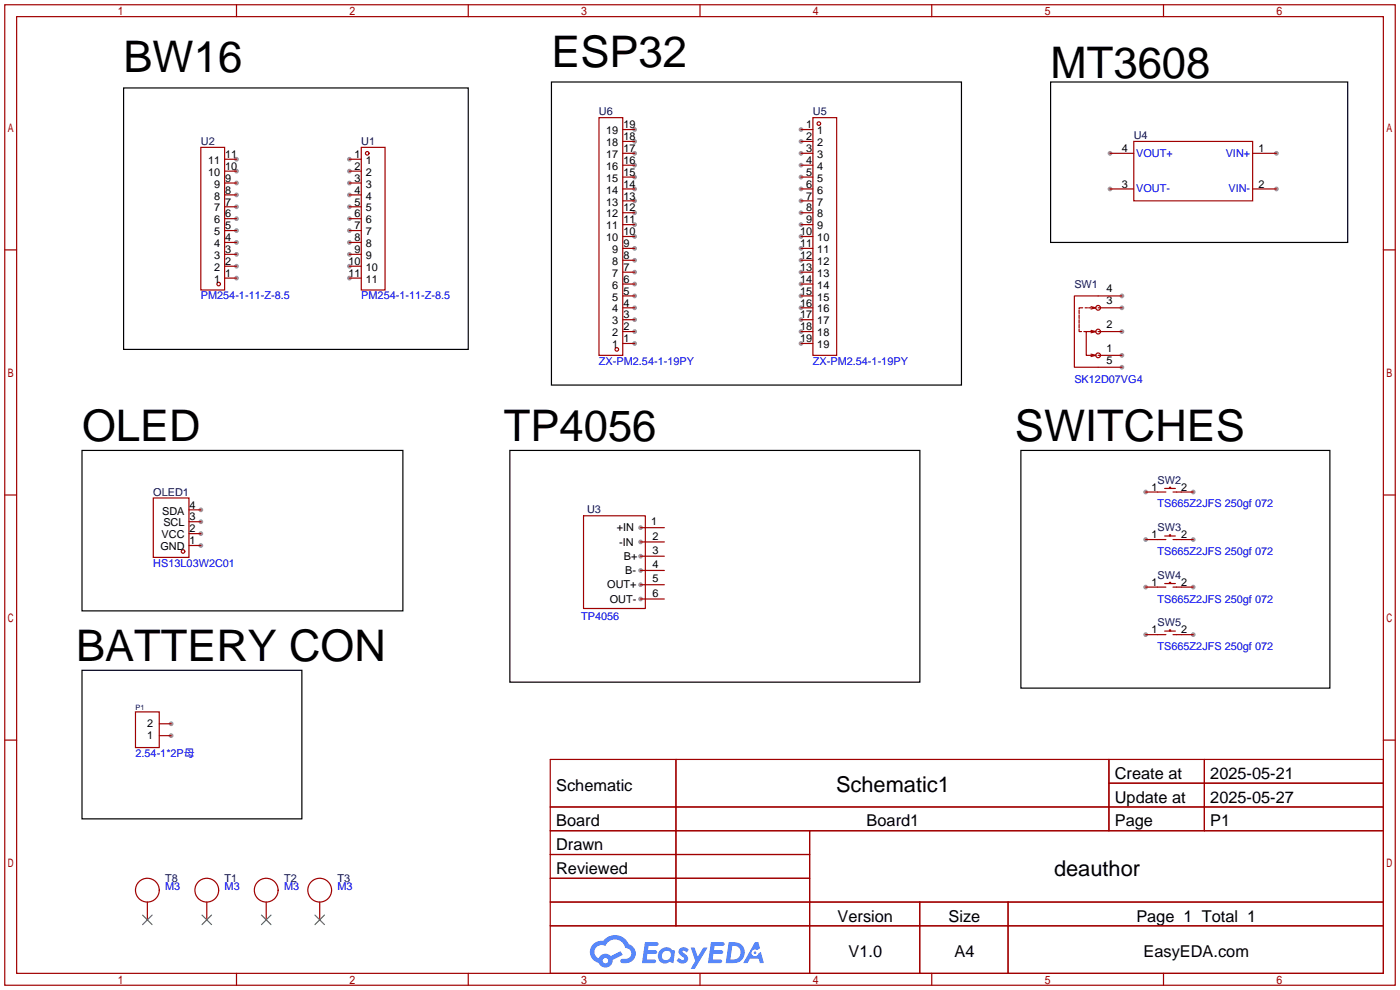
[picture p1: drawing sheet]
<svg xmlns="http://www.w3.org/2000/svg" width="299mm" height="212mm" viewBox="0 0 299 212" stroke-linecap="round" stroke-linejoin="round" font-family="sans-serif">
<g fill="#999">
<circle cx="42.9" cy="116.6" r=".51"/>
<circle cx="42.9" cy="114" r=".51"/>
<circle cx="42.9" cy="111.5" r=".51"/>
<circle cx="42.9" cy="109" r=".51"/>
<circle cx="136.9" cy="112.8" r=".51"/>
<circle cx="136.9" cy="115.8" r=".51"/>
<circle cx="136.9" cy="118.9" r=".51"/>
<circle cx="136.9" cy="121.9" r=".51"/>
<circle cx="136.9" cy="125" r=".51"/>
<circle cx="136.9" cy="128" r=".51"/>
<circle cx="272.8" cy="32.8" r=".51"/>
<circle cx="272.8" cy="40.4" r=".51"/>
<circle cx="237.2" cy="40.4" r=".51"/>
<circle cx="237.2" cy="32.8" r=".51"/>
<circle cx="36.6" cy="157.2" r=".51"/>
<circle cx="36.6" cy="154.7" r=".51"/>
<circle cx="239.8" cy="75.9" r=".51"/>
<circle cx="239.8" cy="70.9" r=".51"/>
<circle cx="239.8" cy="65.8" r=".51"/>
<circle cx="239.8" cy="63.2" r=".51"/>
<circle cx="239.8" cy="78.5" r=".51"/>
<circle cx="255" cy="105.2" r=".51"/>
<circle cx="244.9" cy="105.2" r=".51"/>
<circle cx="255" cy="115.3" r=".51"/>
<circle cx="244.9" cy="115.3" r=".51"/>
<circle cx="255" cy="125.5" r=".51"/>
<circle cx="244.9" cy="125.5" r=".51"/>
<circle cx="255" cy="135.6" r=".51"/>
<circle cx="244.9" cy="135.6" r=".51"/>
<circle cx="171.2" cy="27.7" r=".51"/>
<circle cx="171.2" cy="30.2" r=".51"/>
<circle cx="171.2" cy="32.8" r=".51"/>
<circle cx="171.2" cy="35.3" r=".51"/>
<circle cx="171.2" cy="37.8" r=".51"/>
<circle cx="171.2" cy="40.4" r=".51"/>
<circle cx="171.2" cy="42.9" r=".51"/>
<circle cx="171.2" cy="45.5" r=".51"/>
<circle cx="171.2" cy="48" r=".51"/>
<circle cx="171.2" cy="50.5" r=".51"/>
<circle cx="171.2" cy="53.1" r=".51"/>
<circle cx="171.2" cy="55.6" r=".51"/>
<circle cx="171.2" cy="58.2" r=".51"/>
<circle cx="171.2" cy="60.7" r=".51"/>
<circle cx="171.2" cy="63.2" r=".51"/>
<circle cx="171.2" cy="65.8" r=".51"/>
<circle cx="171.2" cy="68.3" r=".51"/>
<circle cx="171.2" cy="70.9" r=".51"/>
<circle cx="171.2" cy="73.4" r=".51"/>
<circle cx="135.6" cy="73.4" r=".51"/>
<circle cx="135.6" cy="70.9" r=".51"/>
<circle cx="135.6" cy="68.3" r=".51"/>
<circle cx="135.6" cy="65.8" r=".51"/>
<circle cx="135.6" cy="63.2" r=".51"/>
<circle cx="135.6" cy="60.7" r=".51"/>
<circle cx="135.6" cy="58.2" r=".51"/>
<circle cx="135.6" cy="55.6" r=".51"/>
<circle cx="135.6" cy="53.1" r=".51"/>
<circle cx="135.6" cy="50.5" r=".51"/>
<circle cx="135.6" cy="48" r=".51"/>
<circle cx="135.6" cy="45.5" r=".51"/>
<circle cx="135.6" cy="42.9" r=".51"/>
<circle cx="135.6" cy="40.4" r=".51"/>
<circle cx="135.6" cy="37.8" r=".51"/>
<circle cx="135.6" cy="35.3" r=".51"/>
<circle cx="135.6" cy="32.8" r=".51"/>
<circle cx="135.6" cy="30.2" r=".51"/>
<circle cx="135.6" cy="27.7" r=".51"/>
<circle cx="74.7" cy="34" r=".51"/>
<circle cx="74.7" cy="36.6" r=".51"/>
<circle cx="74.7" cy="39.1" r=".51"/>
<circle cx="74.7" cy="41.7" r=".51"/>
<circle cx="74.7" cy="44.2" r=".51"/>
<circle cx="74.7" cy="46.7" r=".51"/>
<circle cx="74.7" cy="49.3" r=".51"/>
<circle cx="74.7" cy="51.8" r=".51"/>
<circle cx="74.7" cy="54.4" r=".51"/>
<circle cx="74.7" cy="56.9" r=".51"/>
<circle cx="74.7" cy="59.4" r=".51"/>
<circle cx="50.5" cy="59.4" r=".51"/>
<circle cx="50.5" cy="56.9" r=".51"/>
<circle cx="50.5" cy="54.4" r=".51"/>
<circle cx="50.5" cy="51.8" r=".51"/>
<circle cx="50.5" cy="49.3" r=".51"/>
<circle cx="50.5" cy="46.7" r=".51"/>
<circle cx="50.5" cy="44.2" r=".51"/>
<circle cx="50.5" cy="41.7" r=".51"/>
<circle cx="50.5" cy="39.1" r=".51"/>
<circle cx="50.5" cy="36.6" r=".51"/>
<circle cx="50.5" cy="34" r=".51"/>
</g>
<g fill="none" stroke="#a10000" stroke-width=".25">
<path d="M1 1h297.2v209.6h-297.2zM3.6 3.6h292.1v204.4h-292.1zM50.5 1v2.6M100.1 1v2.6M149.6 1v2.6M199.1 1v2.6M248.7 1v2.6M1 53.4h2.6M295.7 53.4h2.5M1 105.8h2.6M295.7 105.8h2.5M1 158.2h2.6"/>
<path d="M295.7 158.2h2.5M117.6 162.3h178.1v45.7h-178.1zM117.6 172.5h178.1M117.6 177.5h178.1M144.5 162.3v35.6M173 177.5v30.5M237 162.3v15.2M237 167.4h58.7M257.4 162.3v15.2M117.6 182.6h55.4M117.6 192.8h178.1M117.6 187.7h55.4"/>
<path d="M117.6 197.9h178.1M196.6 192.8v15.2M215.4 192.8v15.2M50.5 208v2.6M100.1 208v2.6M149.6 208v2.6M199.1 208v2.6M248.7 208v2.6"/>
</g>
<g fill="#5487ff">
<path d="M145.3 202.7a1.3 1.3 0 0 1 1.9 .3l-.4 .6a.54 .54 0 0 0-.9-.2l.1 .2a1.34 1.34 0 0 1 .9 1.8 1.47 1.47 0 0 1-2.3-.1l.5-.6 .8 .5a.31 .31 0 0 0 .4-.3 .31 .31 0 0 0-.3-.4 1.12 1.12 0 0 1-.7-1.8z"/>
<path d="M147.6 202.5h.9l.6 2 1.2-2h.9l-2.7 4.6h-.9l1-1.7z"/>
<path d="M137.8 201.4h1.7a1.31 1.31 0 0 1 1.2 .2 .4 .4 0 0 1-.3 .5l-1.8 .1-.1 .9h1.6a.4 .4 0 0 1 .4 .4 .4 .4 0 0 1-.5 .4h-1.6l-.2 1.2h1.4a.46 .46 0 0 1 .5 0 .46 .46 0 0 1 .1 .5l-.4 .2h-2.6z"/>
<path d="M151.9 201.4h1.7a1.32 1.32 0 0 1 1.2 .2 .39 .39 0 0 1-.3 .5l-1.8 .1-.1 .9h1.6a.4 .4 0 0 1 .4 .4 .4 .4 0 0 1-.4 .4h-1.7l-.2 1.2h1.4a.46 .46 0 0 1 .5 0 .46 .46 0 0 1 .1 .5l-.4 .2h-2.6z"/>
<path d="M161.3 201.4h.8l.3 1.3-.6 .4a.75 .75 0 0 0-1.1 .3 .75 .75 0 0 0 .5 1 .75 .75 0 0 0 .9-.7l.5-.2 .6 2.3h-.8l-.3-.9h-1.8l-.5 .9h-1z"/>
<path d="M155.7 201.4l-.6 4.4h1.5a2.27 2.27 0 0 0 2.6-2.2 2.27 2.27 0 0 0-2.7-2.2zM156.5 202.1a1.5 1.5 0 0 1 1.8 1.6 1.5 1.5 0 0 1-1.9 1.4h-.3z"/>
<path d="M141.2 203a1.6 1.6 0 0 0-.3 2.3 1.6 1.6 0 0 0 2.3 .2l.7 .3 .3-2.4-.1-.3-.5-.1a1.58 1.58 0 0 0-2.4 0zM141.8 203.5a.98 .98 0 0 1 1.6 .4 .98 .98 0 0 1-1.1 1.3 .94 .94 0 0 1-.9-.7 .94 .94 0 0 1 .4-1z"/>
<path d="M126.8 201.8a2.37 2.37 0 0 0 1.1 4 1.54 1.54 0 0 0 1.8 1 1.54 1.54 0 0 0 1.2-1.6l2.2-1.1-.5-.8-2 1a1.57 1.57 0 0 0-2.7 .5 1.5 1.5 0 0 1-.7-2.1 1.5 1.5 0 0 1 2.2-.5 2.23 2.23 0 0 1 2.3-1.4 2.23 2.23 0 0 1 2 1.8 1.16 1.16 0 0 1 1.2 1.1 1.16 1.16 0 0 1-1.1 1.2h-.7a.47 .47 0 0 0-.5 .4 .47 .47 0 0 0 .4 .5 2.17 2.17 0 0 0 2.5-.9 2.17 2.17 0 0 0-.3-2.7l-.8-.4a3.2 3.2 0 0 0-5.5-.7l-1.1 .1zM128.8 205.3a.6 .6 0 0 1 1.2 0 .6 .6 0 0 1-1.2 0z"/>
<circle cx="161.4" cy="203.6" r=".28"/>
</g>
<g fill="none" stroke="#a10000" stroke-width=".25">
<path d="M42.9 31.5h5.1v30.5h-5.1zM48 34h2.5M48 36.6h2.5M48 39.1h2.5M74.7 34h2.5M74.7 36.6h2.5M74.7 39.1h2.5M77.2 31.5h5.1v30.5h-5.1zM128 25.1h5.1v50.8h-5.1zM133.1 27.7h2.5M133.1 30.2h2.5M133.1 32.8h2.5"/>
<path d="M133.1 35.3h2.5M133.1 37.8h2.5M171.2 27.7h2.5M171.2 30.2h2.5M171.2 32.8h2.5M171.2 35.3h2.5M171.2 37.8h2.5M173.7 25.1h5.1v50.8h-5.1zM242.3 30.2h25.4v12.7h-25.4zM48 41.7h2.5M48 44.2h2.5M48 46.7h2.5"/>
<path d="M48 49.3h2.5M48 51.8h2.5M48 54.4h2.5M48 56.9h2.5M48 59.4h2.5M74.7 41.7h2.5M74.7 44.2h2.5M74.7 46.7h2.5M74.7 49.3h2.5M74.7 51.8h2.5M74.7 54.4h2.5M74.7 56.9h2.5"/>
<path d="M74.7 59.4h2.5M133.1 40.4h2.5M133.1 42.9h2.5M133.1 45.5h2.5M133.1 48h2.5M133.1 50.5h2.5M133.1 53.1h2.5M133.1 55.6h2.5M133.1 58.2h2.5M171.2 40.4h2.5M171.2 42.9h2.5M171.2 45.5h2.5"/>
<path d="M171.2 48h2.5M171.2 50.5h2.5M171.2 53.1h2.5M171.2 55.6h2.5M171.2 58.2h2.5M133.1 70.9h2.5M133.1 65.8h2.5M133.1 63.2h2.5M133.1 60.7h2.5M133.1 68.3h2.5M133.1 73.4h2.5M171.2 70.9h2.5"/>
<path d="M171.2 65.8h2.5M171.2 63.2h2.5M171.2 60.7h2.5M171.2 68.3h2.5M171.2 73.4h2.5M230.6 70.4v.5h.5M230.6 66.3v.8M230.6 67.3v.8M230.6 68.3v.8M230.6 69.3v.8M231.4 65.8h-.8v.2M231.6 70.9h.6"/>
<path d="M231.9 65.8h.5M232.7 65.8h.5M233.2 70.6l1 .3h-2v5h2M233.2 65.5l1 .3h-.8M233.2 75.7l1 .2M234.2 70.9l-1 .2M234.2 75.9l-1 .3M234.2 65.8l-1 .2M234.7 70.9h5.1M234.7 65.8h5.1M234.7 75.9h5.1M239.8 63.2h-10.2v15.3h10.2"/>
<path d="M32.8 106.4h7.6v12.7h-7.6zM40.4 116.6h2.5M40.4 114h2.5M40.4 111.5h2.5M40.4 109h2.5M124.7 110.2h13.2v19.8h-13.2zM136.9 112.8h5.1M136.9 115.8h5.1M136.9 118.9h5.1M244.9 105.2h4.3M244.9 115.3h4.3M248.9 104.4h2.3"/>
<path d="M248.9 114.6h2.3M249.9 104.4v-.3h.3v.3M249.9 114.6v-.3h.3v.3M250.7 105.2h4.3M250.7 115.3h4.3M136.9 121.9h5.1M136.9 125h5.1M136.9 128h5.1M244.9 125.5h4.3M244.9 135.6h4.3M248.9 124.7h2.3M248.9 134.9h2.3"/>
<path d="M249.9 124.7v-.2h.3v.2M249.9 134.9v-.3h.3v.3M250.7 125.5h4.3M250.7 135.6h4.3M29 152.1h5v7.7h-5zM34 157.2h2.6M34 154.7h2.6M31.5 192.8v3.8M44.2 192.8v3.8M56.9 192.8v3.8M68.3 192.8v3.8"/>
<circle cx="78.5" cy="32.8" r=".38"/>
<circle cx="175" cy="26.4" r=".38"/>
<circle cx="46.7" cy="60.7" r=".38"/>
<circle cx="131.8" cy="74.7" r=".38"/>
<circle cx="234.7" cy="75.9" r=".51"/>
<circle cx="234.7" cy="70.9" r=".51"/>
<circle cx="234.7" cy="65.8" r=".51"/>
<circle cx="39.1" cy="117.9" r=".38"/>
<circle cx="31.5" cy="190.2" r="2.54"/>
<circle cx="44.2" cy="190.2" r="2.54"/>
<circle cx="56.9" cy="190.2" r="2.54"/>
<circle cx="68.3" cy="190.2" r="2.54"/>
</g>
<path d="M237.2 32.8h5.1M267.7 32.8h5.1M237.2 40.4h5.1M267.7 40.4h5.1" fill="none" stroke="#870000" stroke-width=".25"/>
<path d="M26.4 18.8h73.7v55.9h-73.7zM117.9 17.5h87.6v64.8h-87.6zM224.5 17.5h63.5v34.3h-63.5zM17.5 96.3h68.6v34.3h-68.6zM109 96.3h87.6v49.5h-87.6zM218.2 96.3h66v50.8h-66zM17.5 143.3h47v31.7h-47z" fill="none" stroke="#000" stroke-width=".25"/>
<path d="M30.5 195.6l2 2M32.5 195.6l-2 2M43.2 195.6l2 2M45.2 195.6l-2 2M55.9 195.6l2 2M57.9 195.6l-2 2M67.3 195.6l2 2M69.3 195.6l-2 2" fill="none" stroke="#3c3" stroke-width=".25"/>
<g font-size="9.3">
<text x="26.4" y="15.5">BW16</text>
<text x="117.9" y="14.2">ESP32</text>
<text x="224.5" y="16.8">MT3608</text>
<text x="17.5" y="94.2">OLED</text>
<text x="107.7" y="94.2">TP4056</text>
<text x="216.9" y="94.2">SWITCHES</text>
<text x="16.3" y="141.2">BATTERY CON</text>
</g>
<g font-size="4.7">
<text x="178.7" y="169.3">Schematic1</text>
<text x="225.3" y="187.1">deauthor</text>
</g>
<g font-size="3.5">
<text x="238.3" y="166.5">Create at</text>
<text x="258.7" y="166.5">2025-05-21</text>
<text x="118.9" y="169">Schematic</text>
<text x="238.3" y="171.5">Update at</text>
<text x="258.7" y="171.5">2025-05-27</text>
<text x="118.9" y="176.6">Board</text>
<text x="185.2" y="176.6">Board1</text>
<text x="238.3" y="176.6">Page</text>
<text x="258.7" y="176.6">P1</text>
<text x="118.9" y="181.7">Drawn</text>
<text x="118.9" y="186.8">Reviewed</text>
<text x="179" y="196.9">Version</text>
<text x="202.7" y="196.9">Size</text>
<text x="242.9" y="196.9">Page 1 Total 1</text>
<text x="181.3" y="204.6">V1.0</text>
<text x="204" y="204.6">A4</text>
<text x="244.4" y="204.6">EasyEDA.com</text>
</g>
<g font-size="2.3" fill="#000080">
<text x="128" y="24.6">U6</text>
<text x="173.7" y="24.6">U5</text>
<text x="242.3" y="29.7">U4</text>
<text x="42.9" y="31">U2</text>
<text x="77.2" y="31">U1</text>
<text x="229.6" y="61.5">SW1</text>
<text x="32.8" y="105.9">OLED1</text>
<text x="247.4" y="103.4">SW2</text>
<text x="125.5" y="109.7">U3</text>
<text x="247.4" y="113.5">SW3</text>
<text x="247.4" y="123.7">SW4</text>
<text x="247.4" y="133.9">SW5</text>
<text x="35.3" y="188.5">T8</text>
<text x="48" y="188.5">T1</text>
<text x="60.7" y="188.5">T2</text>
<text x="72.1" y="188.5">T3</text>
</g>
<g font-size="2.3">
<text x="129.6" y="28.7">19</text>
<text x="133.2" y="30">18</text>
<text x="133.2" y="27.4">19</text>
<text x="172.3" y="27.4">1</text>
<text x="172.3" y="30">2</text>
<text x="174.7" y="28.7">1</text>
<text x="44.5" y="35">11</text>
<text x="48.1" y="33.8">11</text>
<text x="75.8" y="33.8">1</text>
<text x="78.2" y="35">1</text>
<text x="129.6" y="33.8">17</text>
<text x="129.6" y="31.2">18</text>
<text x="133.2" y="35">16</text>
<text x="133.2" y="32.5">17</text>
<text x="172.3" y="32.5">3</text>
<text x="172.3" y="35">4</text>
<text x="174.7" y="31.2">2</text>
<text x="174.7" y="33.8">3</text>
<text x="239.8" y="32.5">4</text>
<text x="269" y="32.5">1</text>
<text x="44.5" y="37.6">10</text>
<text x="45.8" y="40.1">9</text>
<text x="48.1" y="41.4">8</text>
<text x="48.1" y="38.8">9</text>
<text x="48.1" y="36.3">10</text>
<text x="75.8" y="36.3">2</text>
<text x="75.8" y="38.8">3</text>
<text x="75.8" y="41.4">4</text>
<text x="78.2" y="37.6">2</text>
<text x="78.2" y="40.1">3</text>
<text x="129.6" y="41.4">14</text>
<text x="129.6" y="38.8">15</text>
<text x="129.6" y="36.3">16</text>
<text x="133.2" y="40.1">14</text>
<text x="133.2" y="37.6">15</text>
<text x="172.3" y="37.6">5</text>
<text x="172.3" y="40.1">6</text>
<text x="174.7" y="36.3">4</text>
<text x="174.7" y="38.8">5</text>
<text x="174.7" y="41.4">6</text>
<text x="239.8" y="40.1">3</text>
<text x="269" y="40.1">2</text>
<text x="45.8" y="47.7">6</text>
<text x="45.8" y="45.2">7</text>
<text x="45.8" y="42.7">8</text>
<text x="48.1" y="46.5">6</text>
<text x="48.1" y="43.9">7</text>
<text x="75.8" y="43.9">5</text>
<text x="75.8" y="46.5">6</text>
<text x="78.2" y="42.7">4</text>
<text x="78.2" y="45.2">5</text>
<text x="78.2" y="47.7">6</text>
<text x="129.6" y="46.5">12</text>
<text x="129.6" y="43.9">13</text>
<text x="133.2" y="47.7">11</text>
<text x="133.2" y="45.2">12</text>
<text x="133.2" y="42.7">13</text>
<text x="172.3" y="42.7">7</text>
<text x="172.3" y="45.2">8</text>
<text x="172.3" y="47.7">9</text>
<text x="174.7" y="43.9">7</text>
<text x="174.7" y="46.5">8</text>
<text x="45.8" y="52.8">4</text>
<text x="45.8" y="50.3">5</text>
<text x="48.1" y="51.5">4</text>
<text x="48.1" y="49">5</text>
<text x="75.8" y="49">7</text>
<text x="75.8" y="51.5">8</text>
<text x="78.2" y="50.3">7</text>
<text x="78.2" y="52.8">8</text>
<text x="129.6" y="51.5">10</text>
<text x="129.6" y="49">11</text>
<text x="133.2" y="52.8">9</text>
<text x="133.2" y="50.3">10</text>
<text x="171" y="50.3">10</text>
<text x="171" y="52.8">11</text>
<text x="174.7" y="49">9</text>
<text x="174.7" y="51.5">10</text>
<text x="45.8" y="57.9">2</text>
<text x="45.8" y="55.4">3</text>
<text x="48.1" y="59.2">1</text>
<text x="48.1" y="56.6">2</text>
<text x="48.1" y="54.1">3</text>
<text x="74.5" y="56.6">10</text>
<text x="74.5" y="59.2">11</text>
<text x="75.8" y="54.1">9</text>
<text x="78.2" y="55.4">9</text>
<text x="78.2" y="57.9">10</text>
<text x="130.9" y="59.2">7</text>
<text x="130.9" y="56.6">8</text>
<text x="130.9" y="54.1">9</text>
<text x="133.2" y="57.9">7</text>
<text x="133.2" y="55.4">8</text>
<text x="171" y="55.4">12</text>
<text x="171" y="57.9">13</text>
<text x="174.7" y="54.1">11</text>
<text x="174.7" y="56.6">12</text>
<text x="174.7" y="59.2">13</text>
<text x="45.8" y="60.4">1</text>
<text x="78.2" y="60.4">11</text>
<text x="130.9" y="64.2">5</text>
<text x="130.9" y="61.7">6</text>
<text x="133.2" y="65.5">4</text>
<text x="133.2" y="63">5</text>
<text x="133.2" y="60.4">6</text>
<text x="171" y="60.4">14</text>
<text x="171" y="63">15</text>
<text x="171" y="65.5">16</text>
<text x="174.7" y="61.7">14</text>
<text x="174.7" y="64.2">15</text>
<text x="236.5" y="65">3</text>
<text x="236.5" y="62.5">4</text>
<text x="130.9" y="71.9">2</text>
<text x="130.9" y="69.3">3</text>
<text x="130.9" y="66.8">4</text>
<text x="133.2" y="70.6">2</text>
<text x="133.2" y="68.1">3</text>
<text x="171" y="68.1">17</text>
<text x="171" y="70.6">18</text>
<text x="174.7" y="66.8">16</text>
<text x="174.7" y="69.3">17</text>
<text x="174.7" y="71.9">18</text>
<text x="236.5" y="70.1">2</text>
<text x="130.9" y="74.4">1</text>
<text x="133.2" y="73.1">1</text>
<text x="171" y="73.1">19</text>
<text x="174.7" y="74.4">19</text>
<text x="236.5" y="75.2">1</text>
<text x="236.5" y="77.7">5</text>
<text x="246.1" y="104.9">1</text>
<text x="252.5" y="104.9">2</text>
<text x="34.7" y="110">SDA</text>
<text x="34.9" y="112.5">SCL</text>
<text x="40.5" y="113.8">2</text>
<text x="40.5" y="111.2">3</text>
<text x="40.5" y="108.7">4</text>
<text x="131.8" y="113.5">+IN</text>
<text x="139.2" y="112.3">1</text>
<text x="34.3" y="117.6">GND</text>
<text x="34.5" y="115">VCC</text>
<text x="40.5" y="116.3">1</text>
<text x="132.3" y="116.6">-IN</text>
<text x="133.3" y="119.6">B+</text>
<text x="139.4" y="115.3">2</text>
<text x="139.4" y="118.4">3</text>
<text x="246.1" y="115">1</text>
<text x="252.5" y="115">2</text>
<text x="129.8" y="125.7">OUT+</text>
<text x="133.6" y="122.7">B-</text>
<text x="139.4" y="121.4">4</text>
<text x="139.4" y="124.5">5</text>
<text x="246.1" y="125.2">1</text>
<text x="252.5" y="125.2">2</text>
<text x="130.3" y="128.8">OUT-</text>
<text x="139.4" y="127.5">6</text>
<text x="246.1" y="135.4">1</text>
<text x="252.5" y="135.4">2</text>
<text x="31.5" y="155.4">2</text>
<text x="31.5" y="158">1</text>
</g>
<g font-size="2.3" fill="#00f">
<text x="242.8" y="33.5">VOUT+</text>
<text x="262" y="33.5">VIN+</text>
<text x="242.8" y="41.1">VOUT-</text>
<text x="262.6" y="41.1">VIN-</text>
<text x="42.9" y="64">PM254-1-11-Z-8.5</text>
<text x="77.2" y="64">PM254-1-11-Z-8.5</text>
<text x="128" y="78">ZX-PM2.54-1-19PY</text>
<text x="173.7" y="78">ZX-PM2.54-1-19PY</text>
<text x="229.6" y="81.8">SK12D07VG4</text>
<text x="247.4" y="108.5">TS665Z2JFS 250gf 072</text>
<text x="247.4" y="118.6">TS665Z2JFS 250gf 072</text>
<text x="32.8" y="121.2">HS13L03W2C01</text>
<text x="247.4" y="128.8">TS665Z2JFS 250gf 072</text>
<text x="124.2" y="132.6">TP4056</text>
<text x="247.4" y="138.9">TS665Z2JFS 250gf 072</text>
<text x="29" y="161.8">2.54-1*2P母</text>
<text x="35.3" y="190.3">M3</text>
<text x="48" y="190.3">M3</text>
<text x="60.7" y="190.3">M3</text>
<text x="72.1" y="190.3">M3</text>
</g>
<text font-size="1.6" fill="#000080" x="29" y="151.8">P1</text>
</svg>
